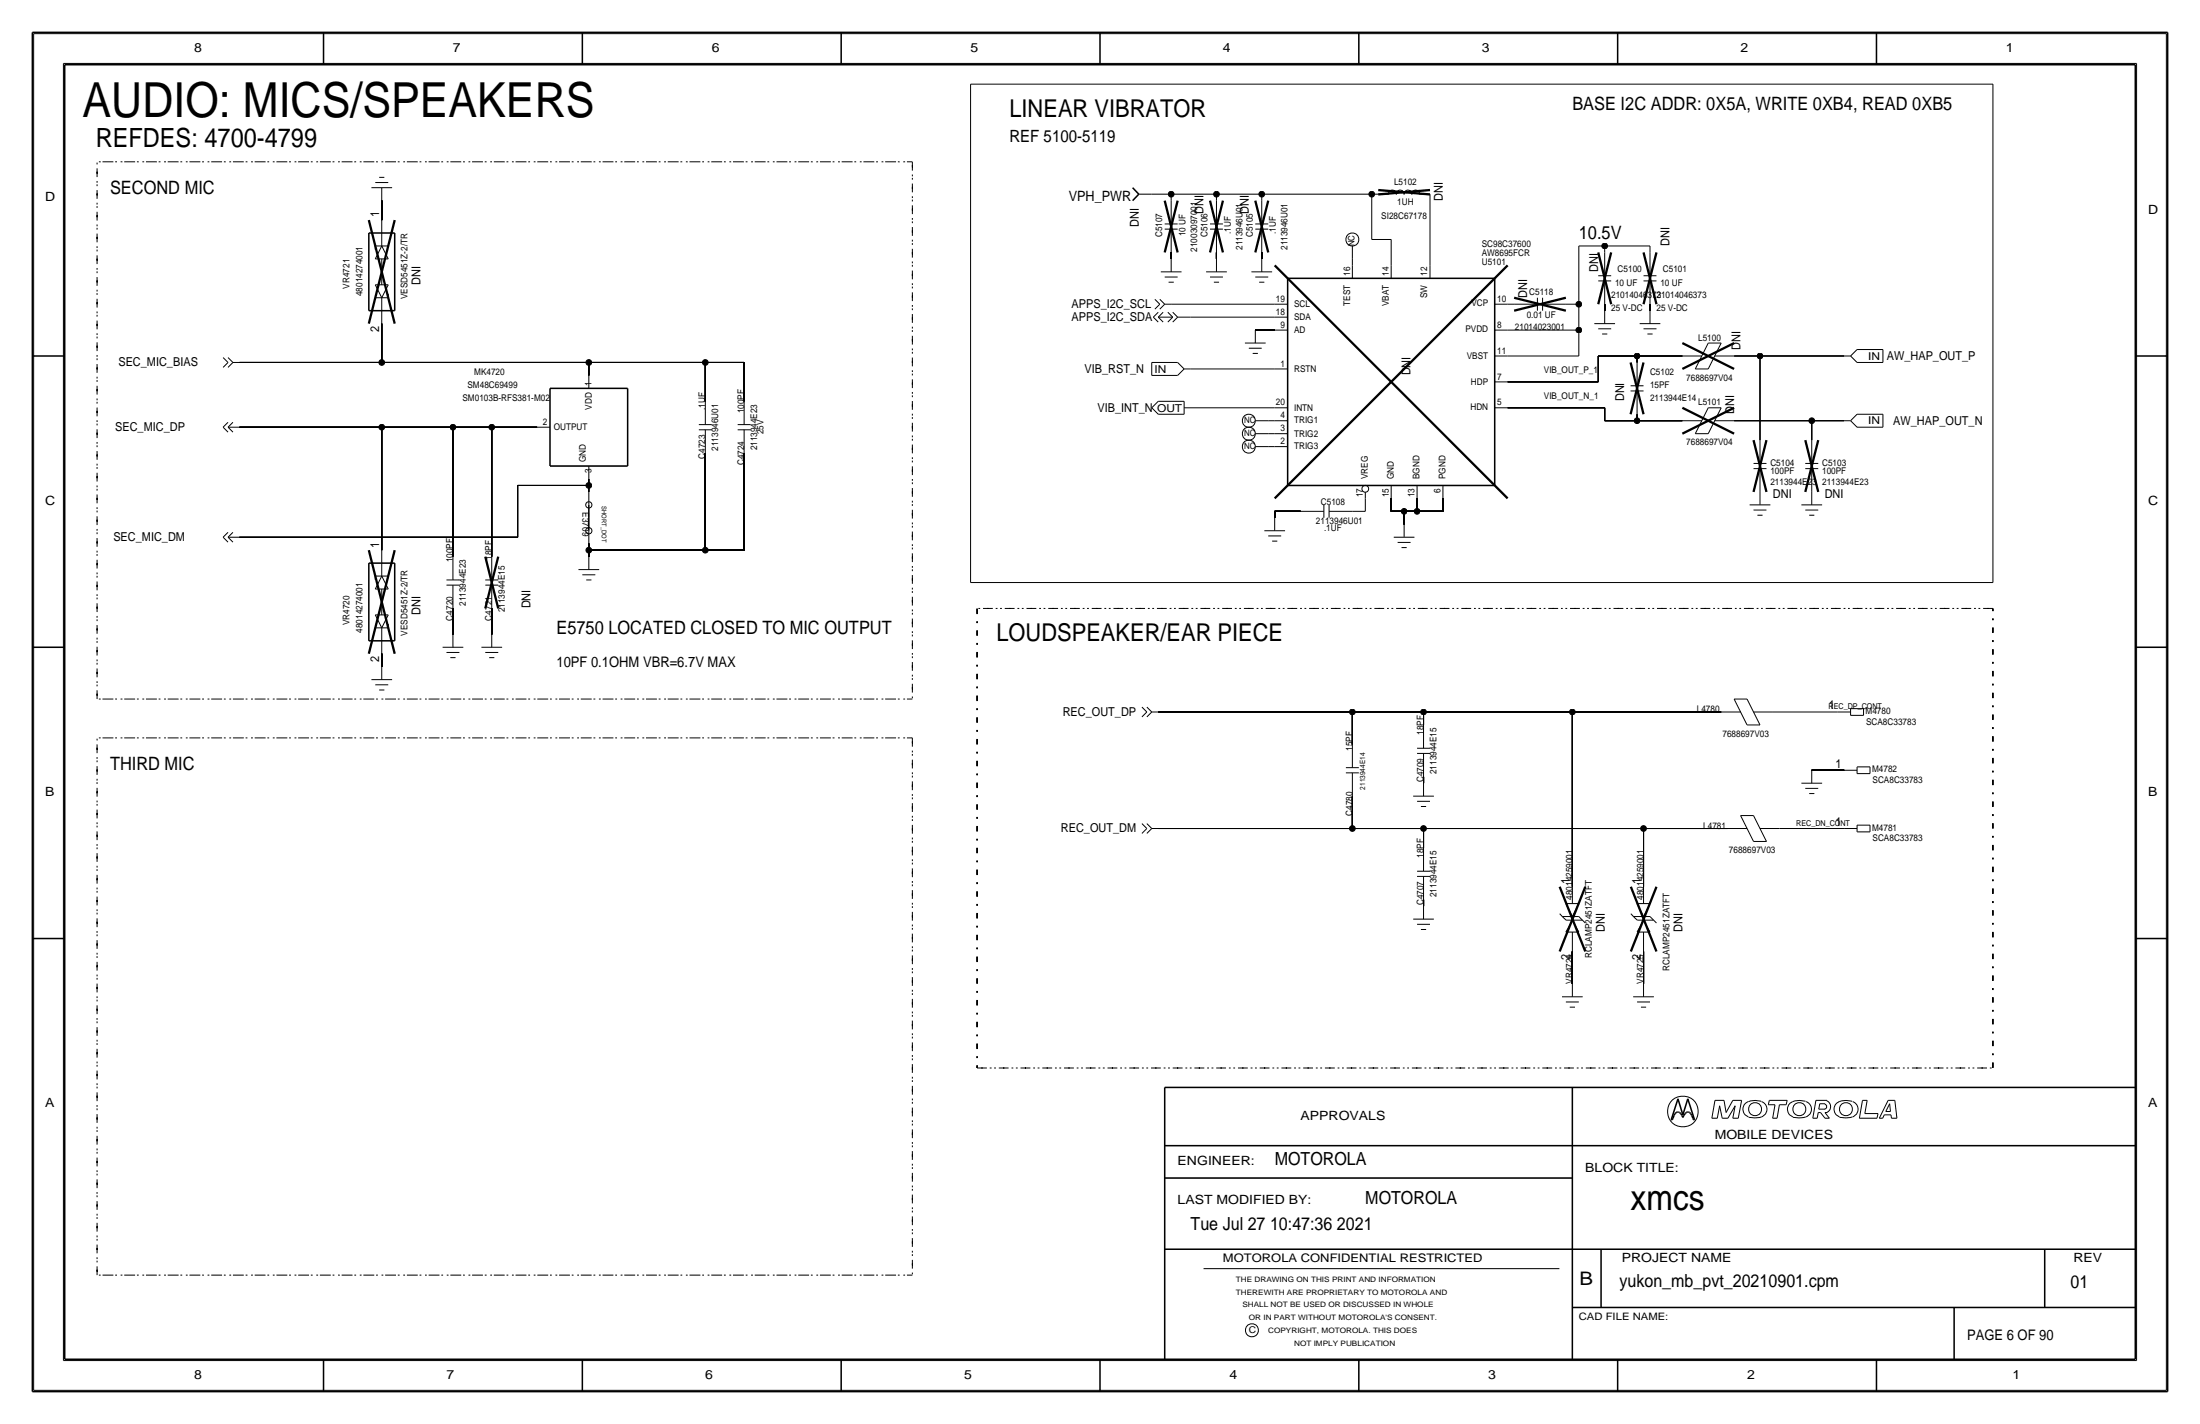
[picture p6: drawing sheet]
<svg xmlns="http://www.w3.org/2000/svg" width="432mm" height="279mm" viewBox="0 0 432 279" stroke-linecap="round" stroke-linejoin="round" font-family="sans-serif">
<!-- layer: Nets -->
<g fill="none" stroke="#000" stroke-width=".2">
<path d="M190.5 16.5v97.8zM190.5 16.5h200.7zM391.2 16.5v97.8zM74.9 39.4v3.8zM226.1 38.1h3.8zM229.9 38.1v1.3zM229.9 38.1h8.9zM238.8 38.1v1.3zM238.8 38.1h8.8zM247.6 38.1v1.3zM247.6 38.1h21.6zM269.2 38.1v8.9z"/>
<path d="M269.2 38.1h1.3zM280.7 38.1v14zM229.9 49.5v1.3zM229.9 59.7h20.3zM238.8 49.5v1.3zM247.6 49.5v1.3zM265.4 50.8v1.3zM269.2 47h3.8zM273 47v5.1zM295.9 59.7h1.3zM307.3 59.7h2.6zM309.9 59.7v5.1z"/>
<path d="M309.9 48.3v11.4zM309.9 48.3h5.1zM315 59.7v1.3zM315 48.3v1.2zM315 48.3h8.8zM323.8 59.7v1.3zM323.8 48.3v1.2zM47 71.1h27.9zM74.9 63.5v7.6zM74.9 71.1h40.7zM115.6 71.1v2.6zM115.6 71.1h22.8z"/>
<path d="M138.4 71.1v7.6zM138.4 71.1h7.6zM146 71.1v7.6zM233.7 72.4h16.5zM233.7 62.2h16.5zM246.4 64.8h3.8zM295.9 69.8h14zM295.9 64.8h14zM295.9 74.9h17.8zM309.9 64.8v5zM313.7 69.9v5zM313.7 69.8h7.6z"/>
<path d="M321.3 69.8v1.3zM321.3 69.8h8.9zM340.4 69.8h5zM345.4 69.8h16.5zM345.4 69.8v16.6zM47 83.8h27.9zM74.9 83.8v24.1zM74.9 83.8h14zM88.9 83.8v25.4zM88.9 83.8h7.6zM96.5 83.8h8.9zM96.5 83.8v25.4z"/>
<path d="M101.6 95.2v10.2zM101.6 95.2h14zM115.6 95.2v1.3zM115.6 94v1.3zM138.4 88.9v19.1zM146 88.9v19zM234.9 80h15.3zM248.9 87.6h1.3zM248.9 85.1h1.3zM248.9 82.5h1.3zM268 97.8v2.5zM273 97.8v2.5z"/>
<path d="M278.1 97.8v2.5zM283.2 97.8v2.5zM295.9 80h19.1zM315 80v2.5zM315 82.5h6.3zM321.3 81.3v1.3zM321.3 82.5h8.9zM340.4 82.5h15.2zM355.6 82.5v3.9zM355.6 82.5h6.3zM47 105.4h54.6zM88.9 119.4v5.1z"/>
<path d="M96.5 119.4v5.1zM115.6 107.9h22.8zM115.6 108v1.2zM115.6 106.7v1.2zM138.4 107.9h7.6zM190.5 114.3h200.7zM250.2 100.3h5.1zM250.2 100.3v1.3zM265.4 100.3h2.6zM273 100.3h2.6zM275.6 100.3v2.6zM275.6 100.3h2.5z"/>
<path d="M278.1 100.3h5.1zM74.9 128.3v2.5zM227.3 139.7h38.1zM265.4 139.7h14zM265.4 139.7v6.3zM279.4 139.7v2.5zM279.4 139.7h29.2zM308.6 139.7v34.3zM308.6 139.7h29.2zM348 139.7h12.7zM265.4 156.2v6.4zM279.4 152.4v1.3z"/>
<path d="M355.6 151.1h6.3zM227.3 162.6h38.1zM265.4 162.6h14zM279.4 176.5v1.3zM279.4 162.6v3.8zM279.4 162.6h43.2zM322.6 162.6v11.4zM322.6 162.6h16.5zM349.2 162.6h12.7zM308.6 186.7v6.3zM322.6 186.7v6.3z"/>
</g>
<path d="M19 31.8v105.4zM19.1 31.8h160zM179.1 31.8v105.4zM191.8 119.4v90.1zM191.8 119.4h199.4zM391.2 119.4v90.1zM19.1 137.2h160zM19 144.8v105.4zM19.1 144.8h160zM179.1 144.8v105.4zM191.8 209.5h199.4zM19.1 250.2h160z" fill="none" stroke="#000" stroke-width=".2" stroke-dasharray="1.1 1.4 .4 1.4" stroke-linecap="butt"/>
<g fill="#000" stroke="#000" stroke-width=".2">
<circle cx="229.9" cy="38.1" r=".56"/>
<circle cx="238.8" cy="38.1" r=".56"/>
<circle cx="247.7" cy="38.1" r=".56"/>
<circle cx="269.2" cy="38.1" r=".56"/>
<circle cx="309.9" cy="59.7" r=".56"/>
<circle cx="315" cy="48.3" r=".56"/>
<circle cx="74.9" cy="71.1" r=".56"/>
<circle cx="115.6" cy="71.1" r=".56"/>
<circle cx="138.4" cy="71.1" r=".56"/>
<circle cx="309.9" cy="64.8" r=".56"/>
<circle cx="321.3" cy="69.8" r=".56"/>
<circle cx="345.4" cy="69.8" r=".56"/>
<circle cx="74.9" cy="83.8" r=".56"/>
<circle cx="88.9" cy="83.8" r=".56"/>
<circle cx="96.5" cy="83.8" r=".56"/>
<circle cx="115.6" cy="95.2" r=".56"/>
<circle cx="321.3" cy="82.5" r=".56"/>
<circle cx="355.6" cy="82.5" r=".56"/>
<circle cx="115.6" cy="107.9" r=".56"/>
<circle cx="138.4" cy="107.9" r=".56"/>
<circle cx="275.6" cy="100.3" r=".56"/>
<circle cx="278.1" cy="100.3" r=".56"/>
<circle cx="265.4" cy="139.7" r=".56"/>
<circle cx="279.4" cy="139.7" r=".56"/>
<circle cx="308.6" cy="139.7" r=".56"/>
<circle cx="265.4" cy="162.6" r=".56"/>
<circle cx="279.4" cy="162.6" r=".56"/>
<circle cx="322.6" cy="162.6" r=".56"/>
</g>
<!-- layer: Components -->
<g fill="none" stroke="#000" stroke-width=".2">
<path d="M72.9 36.8h4.1zM73.7 35.8h2.5zM74.4 34.8h1zM74.9 36.8v2.6zM223.5 38.1h2.6zM229.9 39.4v4.5zM238.8 39.4v4.5zM247.6 39.4v4.5zM270.5 38.1h2zM272.5 38.2a.75 .75 0 0 1 .8-.9 .75 .75 0 0 1 .7 .9M274.1 38.2a.75 .75 0 0 1 .7-.9 .75 .75 0 0 1 .7 .9M275.6 38.2a.75 .75 0 0 1 .7-.9 .75 .75 0 0 1 .8 .9"/>
<path d="M277.1 38.2a.75 .75 0 0 1 .8-.9 .75 .75 0 0 1 .7 .9M278.6 38.1h2.1zM73.7 48.3h2.5zM73.7 55.9h2.5zM73.7 58.4h2.5zM73.7 50.8h2.5zM73.7 48.3v.7zM73.7 55.9l1.2 2.5zM74.9 58.4v5.1zM74.9 43.2v5.1zM74.9 50.8v5.1zM74.9 48.3l-1.2 2.5z"/>
<path d="M74.9 48.3l1.3 2.5zM76.2 55.9l-1.3 2.5zM76.2 57.7v.7zM226.7 58.7l.9 1zM227.6 59.7l-.9 1zM227.6 58.7l1 1zM227.8 53.3h4.1zM228.6 59.7l-1 1zM228.6 59.7h1.3zM228.6 45h2.5zM228.6 54.4h2.5zM228.6 43.9h2.5z"/>
<path d="M229.4 55.4h1zM229.9 50.8v2.5zM229.9 45v4.5zM236.7 53.3h4.1zM237.5 45h2.5zM237.5 54.4h2.5zM237.5 43.9h2.5zM238.3 55.4h1zM238.8 50.8v2.5zM238.8 45v4.5zM245.6 53.3h4.1zM246.4 43.9h2.5z"/>
<path d="M246.4 54.4h2.5zM246.4 45h2.5zM247.1 55.4h1.1zM247.6 45v4.5zM247.6 50.8v2.5zM250.2 59.7h2.5zM265.4 48.3v2.5zM265.4 52.1v2.5zM273 52.1v2.5zM280.7 52.1v2.5zM293.4 59.7h2.5zM297.2 59.7h4.6z"/>
<path d="M301.8 58.4v2.6zM302.8 59.7h4.5zM302.8 58.4v2.6zM313.7 55.1h2.5zM313.7 54.1h2.5zM315 55.1v4.6zM315 49.5v4.6zM322.6 54.1h2.5zM322.6 55.1h2.5zM323.8 55.1v4.6zM323.8 49.5v4.6zM43.8 70.2l1 .9z"/>
<path d="M44.8 71.1l-1 1zM44.8 70.2l.9 .9zM44.8 72.1l.9-1zM45.7 71.1h1.3zM115.6 73.7v2.5zM138.4 78.7v4.6zM146 78.7v4.6zM226.1 71.1h5zM226.1 71.1v2.6zM226.1 73.7h5zM226.4 62.2l.9-.9zM226.4 62.2l.9 1z"/>
<path d="M227.3 62.2l1 1zM227.3 78.7h5.1zM227.3 62.2h2.9zM227.3 62.2l1-.9zM227.3 78.7l-1.2 1.3zM229.2 61.3l1 .9zM229.2 63.2l1-1zM230.2 61.3l.9 .9zM231.1 62.2l-.9 1zM231.1 71.1l1.3 1.3zM231.1 62.2h2.6zM232.4 72.4l-1.3 1.3z"/>
<path d="M232.4 78.7v2.6zM232.4 72.4h1.3zM244.3 67.3h4.1zM245.1 68.3h2.5zM245.9 69.3h1zM246.4 64.8v2.5zM250.2 64.8h2.5zM250.2 62.2h2.5zM250.2 72.4h2.5zM293.4 69.8h2.5zM293.4 74.9h2.5zM293.4 64.8h2.5z"/>
<path d="M312.9 63.5h4.1zM313.7 64.5h2.5zM314.5 65.5h1zM315 61v2.5zM320 76.7h2.6zM320 75.7h2.6zM321.3 76.7v4.6zM321.3 71.1v4.6zM321.8 63.5h4.1zM322.6 64.5h2.5zM323.3 65.5h1.1zM323.8 61v2.5z"/>
<path d="M330.2 69.8h3.8zM332.7 72.4h2.6zM335.3 67.3l-2.6 5.1zM335.3 67.3h2.5zM336.5 69.8h3.9zM337.8 67.3l-2.5 5.1zM361.9 69.8h1.3zM363.2 69.8l1.3 1.3zM364.5 68.6l-1.3 1.3zM364.5 68.6h5.1zM364.5 71.1h5.1zM369.6 68.6v2.5z"/>
<path d="M43.8 83.8l1-.9zM43.8 83.8l1 1zM44.8 83.8h2.2zM44.8 83.8l.9-.9zM44.8 83.8l.9 1zM105.4 83.8h2.5zM115.6 96.5v2.6zM115.6 91.4v2.6zM137.2 84.3h2.5zM137.2 83.3h2.5zM138.4 84.3v4.6zM144.8 84.3h2.5z"/>
<path d="M144.8 83.3h2.5zM146 84.3v4.6zM226.1 80l1.2 1.3zM227.3 81.3h5.1zM232.4 80h2.5zM246.4 82.5h2.5zM246.4 85.1h2.5zM246.4 87.6h2.5zM250.2 80h2.5zM250.2 82.5h2.5zM250.2 87.6h2.5zM250.2 85.1h2.5z"/>
<path d="M259.8 99.1v2.5zM260.9 99.1v2.5zM268 96.6v1.2zM273 95.3v2.5zM278.1 95.3v2.5zM283.2 95.3v2.5zM293.4 80h2.5zM330.2 82.5h3.8zM332.7 85.1h2.6zM335.3 80l-2.6 5.1zM335.3 80h2.5zM336.5 82.5h3.9z"/>
<path d="M337.8 80l-2.5 5.1zM343.4 99.1h4.1zM344.2 91.9h2.5zM344.2 90.9h2.5zM345.4 96.5v2.6zM345.4 91.9v4.6zM345.4 86.4v4.5zM353.6 99.1h4zM354.3 90.9h2.6zM354.3 91.9h2.6zM355.6 91.9v4.6zM355.6 86.4v4.5z"/>
<path d="M355.6 96.5v2.6zM361.9 82.5h1.3zM363.2 82.5l1.3 1.3zM364.5 81.3l-1.3 1.3zM364.5 81.3h5.1zM364.5 83.8h5.1zM369.6 81.3v2.5zM43.8 105.4l1-1zM43.8 105.4l1 1zM44.8 105.4h2.2zM44.8 105.4l.9-1zM44.8 105.4l.9 1z"/>
<path d="M73.7 113h2.5zM73.7 115.6h2.5zM73.7 113v.8zM74.9 107.9v5.1zM74.9 115.6v5.1zM74.9 113l-1.2 2.6zM74.9 113l1.3 2.6zM87.6 114.8h2.6zM87.6 113.8h2.6zM88.9 114.8v4.6zM88.9 109.2v4.6zM95.2 114.8h2.6z"/>
<path d="M95.3 113.8h2.5zM96.5 114.8v4.6zM96.5 109.2v4.6zM113.5 111.8h4.1zM114.3 112.8h2.5zM115.1 113.8h1zM115.6 104.1v2.6zM115.6 109.2v2.6zM248.2 104.1h4zM248.9 105.2h2.6zM249.7 106.2h1zM250.2 101.6v2.5z"/>
<path d="M255.3 100.3h4.5zM260.9 100.3h4.5zM273.6 105.4h4zM274.3 106.4h2.6zM275.1 107.4h1zM275.6 102.9v2.5zM344.2 100.1h2.5zM344.9 101.1h1zM354.3 100.1h2.6zM355.1 101.1h1zM72.9 133.3h4.1zM73.7 120.7h2.5z"/>
<path d="M73.7 123.2h2.5zM73.7 134.4h2.5zM73.7 120.7l1.2 2.5zM74.4 135.4h1zM74.9 123.2v5.1zM74.9 130.8v2.5zM76.2 120.7l-1.3 2.5zM76.2 122.4v.8zM86.9 127h4zM87.6 128h2.6zM88.4 129h1zM88.9 124.5v2.5z"/>
<path d="M94.5 127h4.1zM95.3 128h2.5zM96 129h1zM96.5 124.5v2.5zM224.1 138.7l1 1zM225.1 139.7l-1 1zM225.1 138.7l1 1zM226.1 139.7l-1 1zM226.1 139.7h1.2zM337.8 139.7h3.8zM340.4 137.2l2.5 5zM340.4 137.2h2.5z"/>
<path d="M342.9 137.2l2.5 5zM344.2 139.7h3.8zM360.7 139.7h2.5zM363.2 139v1.4zM363.2 139h2.6zM365.8 139v1.4zM264.2 150.6h2.5zM264.2 151.6h2.5zM265.4 146v4.6zM265.4 151.6v4.6zM277.4 156.2h4zM278.1 146.8h2.6z"/>
<path d="M278.1 157.2h2.6zM278.1 147.8h2.6zM278.9 158.2h1zM279.4 147.8v4.6zM279.4 142.2v4.6zM279.4 153.7v2.5zM342.9 142.2h2.5zM353.6 153.7h4zM354.3 154.7h2.6zM355.1 155.7h1zM355.6 151.1v2.6zM361.9 151.1h2.6z"/>
<path d="M363.2 140.4h2.6zM364.5 150.5v1.3zM364.5 151.8h2.5zM364.5 150.5h2.5zM367 150.5v1.3zM224.1 161.6l1 1zM225.1 162.6l-1 .9zM225.1 161.6l1 1zM226.1 162.6l-1 .9zM226.1 162.6h1.2zM278.1 170.9h2.6zM278.1 172h2.6z"/>
<path d="M279.4 172v4.5zM279.4 166.4v4.5zM279.4 177.8v2.5zM306.1 179.3l.6 .6zM306.7 179.8h3.2zM306.7 179.9l.7 .6zM307.3 177.3l1.3 2.5zM307.3 177.3h2.6zM308.6 174v3.3zM309.9 177.3l-1.3 2.5zM309.9 179.8l1.2 1.3zM320.1 179.3l.6 .6z"/>
<path d="M320.6 179.8h3.2zM320.7 179.9l.7 .6zM321.3 177.3l1.3 2.5zM321.3 177.3h2.5zM322.6 174v3.3zM323.8 179.8l1.3 1.3zM323.9 177.3l-1.3 2.5zM339.1 162.6h3.8zM341.6 160l2.6 5.1zM341.6 160h2.6zM344.2 160l2.5 5.1zM344.2 165.1h2.5z"/>
<path d="M345.4 162.6h3.8zM361.9 162.6h2.6zM364.5 161.9v1.3zM364.5 163.2h2.5zM364.5 161.9h2.5zM367 161.9v1.3zM277.4 180.3h4zM278.1 181.4h2.6zM278.9 182.4h1zM306.6 195.6h4zM307.3 182.9h2.6zM307.3 196.6h2.6z"/>
<path d="M307.4 180.5h3.1zM308.1 197.6h1zM308.6 182.9v3.8zM308.6 180.6l-1.3 2.3zM308.6 193v2.6zM308.6 180.6l1.3 2.3zM320.5 195.6h4.1zM321.3 182.9h2.5zM321.3 196.6h2.5zM321.4 180.5h3.1zM322.1 197.6h1zM322.6 180.6l1.2 2.3z"/>
<path d="M322.6 182.9v3.8zM322.6 180.6l-1.3 2.3zM322.6 193v2.6z"/>
<circle cx="265.4" cy="47" r="1.28"/>
<circle cx="115.6" cy="99.1" r=".61"/>
<circle cx="245.1" cy="82.6" r="1.28"/>
<circle cx="245.1" cy="85.1" r="1.28"/>
<circle cx="245.1" cy="87.6" r="1.28"/>
<circle cx="268" cy="95.9" r=".67"/>
<circle cx="115.6" cy="104.1" r=".61"/>
</g>
<g fill="none" stroke="#000" stroke-width=".45">
<path d="M228.6 39.4l2.5 10.1zM231.1 39.4l-2.5 10.1zM237.5 39.4l2.5 10.1zM240 39.4l-2.5 10.1zM246.4 39.4l2.5 10.1zM248.9 39.4l-2.5 10.1zM270.5 38.2l10.2-.9zM270.5 37.3l10.2 .9zM72.4 43.2l5.1 20.3zM77.5 43.2l-5.1 20.3zM250.2 52.1l45.7 45.7zM297.2 58.4l10.1 2.6z"/>
<path d="M313.7 49.5l2.5 10.2zM316.2 49.5l-2.5 10.2zM322.6 49.5l2.5 10.2zM325.1 49.5l-2.5 10.2zM297.2 61l10.1-2.6zM320 71.1l2.6 10.2zM322.6 71.1l-2.6 10.2zM330.2 72.4l10.2-5.1zM330.2 67.3l10.2 5.1zM250.2 97.8l45.7-45.7zM330.2 85.1l10.2-5.1zM330.2 80l10.2 5.1z"/>
<path d="M344.2 86.4l2.5 10.1zM346.7 86.4l-2.5 10.1zM354.3 86.4l2.6 10.1zM356.9 86.4l-2.6 10.1zM72.4 107.9l5.1 20.4zM77.5 108l-5.1 20.3zM95.2 109.2l2.6 10.2zM97.8 109.2l-2.6 10.2zM306.1 174l5.1 12.7zM311.2 174l-5.1 12.7zM320.1 174l5 12.7zM325.1 174l-5 12.7z"/>
</g>
<g fill="none" stroke="#000" stroke-width=".3">
<path d="M222.3 36.8l1.2 1.3zM223.5 38.1l-1.2 1.3zM72.4 45.7v15.3zM72.4 45.7h5.1zM77.5 45.7v15.3zM252.7 54.6v40.6zM252.7 54.6h40.7zM293.4 54.6v40.6zM72.4 61h5.1zM107.9 76.2v15.2zM108 76.2h15.2zM123.2 76.2v15.2z"/>
<path d="M107.9 91.4h15.3zM115.6 99.1v5zM252.7 95.2h40.7zM72.4 110.5v15.2zM72.4 110.5h5.1zM77.5 110.5v15.2zM72.4 125.7h5.1z"/>
</g>
<!-- layer: Page Border and Title Block -->
<g fill="none" stroke="#000" stroke-width=".3">
<path d="M6.3 6.4v266.7zM6.4 6.4h419zM12.7 12.7h406.4zM12.7 12.7v254zM63.5 6.4v6.3zM114.3 6.4v6.3zM165.1 6.4v6.3zM215.9 6.3v6.4zM266.7 6.4v6.3zM317.5 6.4v6.3zM368.3 6.4v6.3zM419.1 12.7v254z"/>
<path d="M425.4 6.4v266.7zM6.3 69.8h6.4zM419.1 69.8h6.3zM6.3 127h6.4zM419.1 127h6.3zM6.3 184.1h6.4zM419.1 184.1h6.3zM228.6 213.4v53.3zM228.6 213.4h190.5zM308.6 213.4v53.3zM328 219.7h.2zM328.4 219.4l-.2 .3z"/>
<path d="M328.6 218.8l-.2 .6zM328.8 218.5l-.2 .3zM329 218.3l.2-.1zM329 218.3l-.2 .2zM329.2 218.2h.2zM329.3 215.6l-1.3 4.1zM329.3 215.6l1 3.1zM329.4 218.2l.2 .1zM329.6 218.3l.3 .2zM329.9 218.5l.2 .3zM330.1 218.8l.2 .5zM330.5 218.8l-.2 .5z"/>
<path d="M330.8 218.5l-.3 .3zM331 218.3l-.2 .2zM331 218.3l.2-.1zM331.2 218.2h.2zM331.3 215.6l1.3 4.1zM331.3 215.6l-1 3.1zM331.4 218.2l.2 .1zM331.6 218.3l.2 .2zM331.8 218.5l.2 .3zM332 218.8l.3 .6zM332.3 219.4l.1 .3zM332.4 219.7h.2z"/>
<path d="M228.6 231.1h80zM228.6 224.8h190.5zM228.6 245.1h190.5zM308.6 256.5h110.5zM314.2 245.1v11.4zM383.5 256.5v10.2zM401.3 245.1v11.4zM6.4 273h419zM12.7 266.7h406.4zM63.5 266.7v6.4zM114.3 266.7v6.4zM165.1 266.7v6.4z"/>
<path d="M215.9 266.7v6.3zM266.7 266.7v6.4zM317.5 266.7v6.4zM368.3 266.7v6.4z"/>
</g>
<g fill="none" stroke="#000" stroke-width=".2">
<path d="M6.6 6.6h418.6zM6.6 6.6v266.2zM12.4 12.4v254.6zM12.4 12.4h407zM419.4 12.4v254.6zM425.2 6.6v266.2zM336 219.4h1.1zM336.6 215.9h1.8zM336.6 215.9l-.6 3.5zM337.5 217l-.4 2.4zM337.5 217l.5 2.4zM338 219.4h1.1z"/>
<path d="M338.4 215.9l.4 2.4zM340.1 219.4h1.1zM340.1 215.9h1.7zM340.1 215.9l-1.3 2.4zM340.6 217l-1.5 2.4zM340.6 217l-.5 2.4zM341.8 215.9l-.6 3.5zM343.1 216.2a1.6 1.6 0 0 0-1 1.5 1.6 1.6 0 0 0 1.1 1.5M345.7 216.1h-.2a4 4 0 0 0-2.3 .1M345.7 216.2a1.59 1.59 0 0 1 1.1 1.5 1.59 1.59 0 0 1-1.1 1.5l-1.4 .1-1.1-.1M347.1 216.8h1.3zM347.3 215.9l-.2 .9z"/>
<path d="M347.3 215.9h3.5zM347.9 219.4h.9zM348.4 216.8l-.5 2.6zM349.2 216.8l-.4 2.6zM349.2 216.8h1.4zM350.8 215.9l-.2 .9zM354.4 216.1a3.1 3.1 0 0 0-3.3 .7 1.62 1.62 0 0 0 .8 2.4M354.4 219.2l-1.4 .1-1.1-.1M354.5 216.2a1.59 1.59 0 0 1 1 1.5 1.59 1.59 0 0 1-1 1.5M355.8 219.4h.9zM356.4 215.9h2.2zM356.4 215.9l-.6 3.5z"/>
<path d="M356.9 218.3l-.2 1.1zM356.9 218.3h.4zM357 217.6h1.2zM357.2 216.6l-.2 1zM357.2 216.6h1zM357.3 218.3l.9 1.1zM358.1 216.7a.5 .5 0 0 1 .4 .4 .5 .5 0 0 1-.4 .5M358.2 218.3l.9 1.1zM358.2 218.3h.4zM358.2 219.4h.9zM358.5 216a1.24 1.24 0 0 1 .8 1.1 1.24 1.24 0 0 1-.8 1.2M363.5 216.1a3.1 3.1 0 0 0-3.3 .7 1.62 1.62 0 0 0 .8 2.4"/>
<path d="M363.6 219.2l-1.4 .1-1.2-.1M363.6 216.2a1.59 1.59 0 0 1 1.1 1.5 1.59 1.59 0 0 1-1.1 1.5M364.9 219.4h3.5zM365.6 215.9l-.7 3.5zM365.6 215.9h.9zM366 218.5h2.6zM366.5 215.9l-.5 2.6zM368.6 218.5l-.2 .9zM368.9 219.4h.6zM369.8 218.7h1.3zM369.8 218.7l-.3 .7zM370.1 218.1h.9z"/>
<path d="M370.6 215.9l-1.7 3.5zM370.6 215.9h1.3zM370.9 216.6l-.8 1.5zM370.9 216.6l.1 1.5zM371.1 218.7l.1 .7zM371.2 219.4h1.1zM371.9 215.9l.4 3.5zM236.2 248.9h69.9zM6.6 272.8h418.6zM12.4 267h407z"/>
<circle cx="330.3" cy="218.1" r="3"/>
<circle cx="344.5" cy="217.6" r="1.28"/>
<circle cx="353.2" cy="217.6" r="1.28"/>
<circle cx="362.3" cy="217.6" r="1.28"/>
<circle cx="245.7" cy="261" r="1.28"/>
</g>
<text font-size="9.5" x="16.2" y="22.9">AUDIO: MICS/SPEAKERS</text>
<text font-size="7" x="320" y="237.5">xmcs</text>
<text font-size="5.2" x="18.8" y="28.8">REFDES: 4700-4799</text>
<g font-size="4.8">
<text x="198.1" y="22.9">LINEAR VIBRATOR</text>
<text x="195.6" y="125.7">LOUDSPEAKER/EAR PIECE</text>
</g>
<text font-size="3.7" x="310" y="252.1">B</text>
<g font-size="3.6">
<text x="308.6" y="21.6">BASE I2C ADDR: 0X5A, WRITE 0XB4, READ 0XB5</text>
<text x="21.6" y="38.1">SECOND MIC</text>
<text x="309.9" y="47">10.5V</text>
<text x="109.2" y="124.5">E5750 LOCATED CLOSED TO MIC OUTPUT</text>
<text x="21.6" y="151.1">THIRD MIC</text>
</g>
<g font-size="3.5">
<text x="250.2" y="228.6">MOTOROLA</text>
<text x="268" y="236.2">MOTOROLA</text>
<text x="233.7" y="241.3">Tue Jul 27 10:47:36 2021</text>
<text x="317.9" y="252.6">yukon_mb_pvt_20210901.cpm</text>
<text x="406.4" y="252.7">01</text>
</g>
<text font-size="3.3" x="198.1" y="27.9">REF 5100-5119</text>
<g font-size="2.9">
<text x="109.2" y="130.8">10PF 0.1OHM VBR=6.7V MAX</text>
<text x="386.1" y="262.9">PAGE 6 OF 90</text>
</g>
<text font-size="2.8" x="209.8" y="39.4">VPH_PWR</text>
<g font-size="2.5">
<text x="38.1" y="10.2">8</text>
<text x="88.9" y="10.2">7</text>
<text x="139.7" y="10.2">6</text>
<text x="190.5" y="10.2">5</text>
<text x="240" y="10.2">4</text>
<text x="290.8" y="10.2">3</text>
<text x="341.6" y="10.2">2</text>
<text x="393.7" y="10.2">1</text>
<text x="8.9" y="39.4">D</text>
<text x="421.6" y="41.9">D</text>
<text x="8.9" y="99.1">C</text>
<text x="421.6" y="99.1">C</text>
<text x="8.9" y="156.2">B</text>
<text x="421.6" y="156.2">B</text>
<text x="8.9" y="217.2">A</text>
<text x="255.3" y="219.7">APPROVALS</text>
<text x="421.6" y="217.2">A</text>
<text x="336.5" y="223.5">MOBILE DEVICES</text>
<text x="231.1" y="228.6">ENGINEER:</text>
<text x="311.1" y="229.9">BLOCK TITLE:</text>
<text x="231.1" y="236.2">LAST MODIFIED BY:</text>
<text x="318.3" y="247.5">PROJECT NAME</text>
<text x="407" y="247.6">REV</text>
<text x="38.1" y="270.5">8</text>
<text x="87.6" y="270.5">7</text>
<text x="138.4" y="270.5">6</text>
<text x="189.2" y="270.5">5</text>
<text x="241.3" y="270.5">4</text>
<text x="292.1" y="270.5">3</text>
<text x="342.9" y="270.5">2</text>
<text x="395" y="270.5">1</text>
</g>
<g font-size="2.4">
<text x="236.2" y="41.9" transform="rotate(-90 236.2 41.9)">DNI</text>
<text x="245.1" y="41.9" transform="rotate(-90 245.1 41.9)">DNI</text>
<text x="283.2" y="39.4" transform="rotate(-90 283.2 39.4)">DNI</text>
<text x="74.4" y="42.7" transform="rotate(-90 74.4 42.7)">1</text>
<text x="223.5" y="44.4" transform="rotate(-90 223.5 44.4)">DNI</text>
<text x="313.7" y="53.3" transform="rotate(-90 313.7 53.3)">DNI</text>
<text x="327.7" y="48.3" transform="rotate(-90 327.7 48.3)">DNI</text>
<text x="82.5" y="55.9" transform="rotate(-90 82.5 55.9)">DNI</text>
<text x="299.7" y="58.4" transform="rotate(-90 299.7 58.4)">DNI</text>
<text x="74.4" y="65.2" transform="rotate(-90 74.4 65.2)">2</text>
<text x="210.3" y="60.5">APPS_I2C_SCL</text>
<text x="210.3" y="63">APPS_I2C_SDA</text>
<text x="23.2" y="71.9">SEC_MIC_BIAS</text>
<text x="341.6" y="68.6" transform="rotate(-90 341.6 68.6)">DNI</text>
<text x="370.3" y="70.6">AW_HAP_OUT_P</text>
<text x="212.9" y="73.2">VIB_RST_N</text>
<text x="276.9" y="73.7" transform="rotate(-90 276.9 73.7)">DNI</text>
<text x="215.4" y="80.8">VIB_INT_N</text>
<text x="318.8" y="78.7" transform="rotate(-90 318.8 78.7)">DNI</text>
<text x="340.4" y="81.3" transform="rotate(-90 340.4 81.3)">DNI</text>
<text x="371.6" y="83.3">AW_HAP_OUT_N</text>
<text x="22.6" y="84.6">SEC_MIC_DP</text>
<text x="348" y="97.8">DNI</text>
<text x="358.1" y="97.8">DNI</text>
<text x="22.2" y="106.2">SEC_MIC_DM</text>
<text x="74.4" y="107.4" transform="rotate(-90 74.4 107.4)">1</text>
<text x="104.1" y="119.4" transform="rotate(-90 104.1 119.4)">DNI</text>
<text x="82.5" y="120.7" transform="rotate(-90 82.5 120.7)">DNI</text>
<text x="74.4" y="130" transform="rotate(-90 74.4 130)">2</text>
<text x="208.6" y="140.5">REC_OUT_DP</text>
<text x="359" y="139.2">1</text>
<text x="360.2" y="150.6">1</text>
<text x="208.2" y="163.3">REC_OUT_DM</text>
<text x="360.2" y="162.1">1</text>
<text x="308.1" y="173.5" transform="rotate(-90 308.1 173.5)">1</text>
<text x="322.1" y="173.5" transform="rotate(-90 322.1 173.5)">1</text>
<text x="315" y="182.9" transform="rotate(-90 315 182.9)">DNI</text>
<text x="330.2" y="182.9" transform="rotate(-90 330.2 182.9)">DNI</text>
<text x="308.1" y="188.4" transform="rotate(-90 308.1 188.4)">2</text>
<text x="322.1" y="188.4" transform="rotate(-90 322.1 188.4)">2</text>
</g>
<text font-size="2.3" x="240" y="247.6">MOTOROLA CONFIDENTIAL RESTRICTED</text>
<g font-size="2.1">
<text x="366.7" y="70.6">IN</text>
<text x="226.6" y="73.1">IN</text>
<text x="227.1" y="80.8">OUT</text>
<text x="366.7" y="83.3">IN</text>
</g>
<text font-size="2" x="309.9" y="259.1">CAD FILE NAME:</text>
<g font-size="1.8">
<text x="273.6" y="36.4">L5102</text>
<text x="274.2" y="40.1">1UH</text>
<text x="228.1" y="46.6" transform="rotate(-90 228.1 46.6)">C5107</text>
<text x="232.7" y="46.4" transform="rotate(-90 232.7 46.4)">10 UF</text>
<text x="237" y="46.6" transform="rotate(-90 237 46.6)">C5106</text>
<text x="241.6" y="45.9" transform="rotate(-90 241.6 45.9)">.1UF</text>
<text x="245.9" y="46.6" transform="rotate(-90 245.9 46.6)">C5105</text>
<text x="250.4" y="45.9" transform="rotate(-90 250.4 45.9)">.1UF</text>
<text x="271.1" y="42.9">SI28C67178</text>
<text x="234.9" y="49.4" transform="rotate(-90 234.9 49.4)">21003097001</text>
<text x="243.8" y="49.1" transform="rotate(-90 243.8 49.1)">2113946U01</text>
<text x="252.7" y="49.1" transform="rotate(-90 252.7 49.1)">2113946U01</text>
<text x="290.8" y="48.4">SC98C37600</text>
<text x="290.8" y="50.2">AW8695FCR</text>
<text x="290.8" y="52.1">U5101</text>
<text x="317.5" y="53.3">C5100</text>
<text x="326.4" y="53.3">C5101</text>
<text x="68.6" y="56.6" transform="rotate(-90 68.6 56.6)">VR4721</text>
<text x="71.1" y="58.1" transform="rotate(-90 71.1 58.1)">48014274001</text>
<text x="80" y="58.7" transform="rotate(-90 80 58.7)">VESD5451Z-2/TR</text>
<text x="250.4" y="59.2">19</text>
<text x="265" y="60" transform="rotate(-90 265 60)">TEST</text>
<text x="265" y="54.1" transform="rotate(-90 265 54.1)">16</text>
<text x="272.6" y="54.1" transform="rotate(-90 272.6 54.1)">14</text>
<text x="280.1" y="58.5" transform="rotate(-90 280.1 58.5)">SW</text>
<text x="280.1" y="54.1" transform="rotate(-90 280.1 54.1)">12</text>
<text x="293.9" y="59.2">10</text>
<text x="300.1" y="57.9">C5118</text>
<text x="316.2" y="58.4">21014046373</text>
<text x="317" y="56.1">10 UF</text>
<text x="325.1" y="58.4">21014046373</text>
<text x="325.9" y="56.1">10 UF</text>
<text x="250.4" y="61.8">18</text>
<text x="251.3" y="64.3">9</text>
<text x="254" y="65.3">AD</text>
<text x="254" y="62.8">SDA</text>
<text x="254" y="60.2">SCL</text>
<text x="272.6" y="60.1" transform="rotate(-90 272.6 60.1)">VBAT</text>
<text x="287.6" y="65.2">PVDD</text>
<text x="288.8" y="60.1">VCP</text>
<text x="293.9" y="64.3">8</text>
<text x="297.3" y="64.8">21014023001</text>
<text x="299.7" y="62.5">0.01 UF</text>
<text x="316.2" y="61">25 V-DC</text>
<text x="325.1" y="61">25 V-DC</text>
<text x="251.3" y="72">1</text>
<text x="287.9" y="70.4">VBST</text>
<text x="293.9" y="69.4">11</text>
<text x="333.3" y="66.9">L5100</text>
<text x="91.8" y="76.2">SM48C69499</text>
<text x="93.1" y="73.7">MK4720</text>
<text x="116.1" y="75.7" transform="rotate(-90 116.1 75.7)">1</text>
<text x="254" y="72.9">RSTN</text>
<text x="288.7" y="75.5">HDP</text>
<text x="293.9" y="74.5">7</text>
<text x="303" y="73.2">VIB_OUT_P_1</text>
<text x="323.8" y="76.2">15PF</text>
<text x="323.9" y="73.7">C5102</text>
<text x="331" y="74.7">7688697V04</text>
<text x="90.8" y="78.7">SM0103B-RFS381-M02</text>
<text x="106.5" y="83.3">2</text>
<text x="116.2" y="80.4" transform="rotate(-90 116.2 80.4)">VDD</text>
<text x="138.4" y="80.5" transform="rotate(-90 138.4 80.5)">.1UF</text>
<text x="146" y="81.1" transform="rotate(-90 146 81.1)">100PF</text>
<text x="250.4" y="79.5">20</text>
<text x="251.3" y="82">4</text>
<text x="254" y="83.1">TRIG1</text>
<text x="254" y="80.6">INTN</text>
<text x="288.6" y="80.5">HDN</text>
<text x="293.9" y="79.6">5</text>
<text x="303" y="78.2">VIB_OUT_N_1</text>
<text x="323.8" y="78.7">2113944E14</text>
<text x="333.3" y="79.6">L5101</text>
<text x="108.7" y="84.4">OUTPUT</text>
<text x="141" y="88.4" transform="rotate(-90 141 88.4)">2113946U01</text>
<text x="148.6" y="88.4" transform="rotate(-90 148.6 88.4)">2113944E23</text>
<text x="149.9" y="85.3" transform="rotate(-90 149.9 85.3)">25V</text>
<text x="251.3" y="87.1">2</text>
<text x="251.3" y="84.6">3</text>
<text x="254" y="85.6">TRIG2</text>
<text x="254" y="88.1">TRIG3</text>
<text x="331" y="87.4">7688697V04</text>
<text x="115" y="90.7" transform="rotate(-90 115 90.7)">GND</text>
<text x="116.1" y="92.8" transform="rotate(-90 116.1 92.8)">3</text>
<text x="138.4" y="90" transform="rotate(-90 138.4 90)">C4723</text>
<text x="146.1" y="91.3" transform="rotate(-90 146.1 91.3)">C4724</text>
<text x="268.5" y="94" transform="rotate(-90 268.5 94)">VREG</text>
<text x="273.6" y="94" transform="rotate(-90 273.6 94)">GND</text>
<text x="278.6" y="94" transform="rotate(-90 278.6 94)">BGND</text>
<text x="283.7" y="94" transform="rotate(-90 283.7 94)">PGND</text>
<text x="347.5" y="95.2">2113944E23 2113944E23</text>
<text x="347.5" y="93">100PF</text>
<text x="347.5" y="91.4">C5104</text>
<text x="357.6" y="93">100PF</text>
<text x="357.6" y="91.4">C5103</text>
<text x="114.3" y="100.5" transform="rotate(90 114.3 100.5)">E3709</text>
<text x="259.2" y="99.1">C5108</text>
<text x="267.5" y="97.5" transform="rotate(-90 267.5 97.5)">17</text>
<text x="272.6" y="97.5" transform="rotate(-90 272.6 97.5)">15</text>
<text x="277.6" y="97.5" transform="rotate(-90 277.6 97.5)">13</text>
<text x="282.7" y="96.7" transform="rotate(-90 282.7 96.7)">6</text>
<text x="258.3" y="102.9">2113946U01</text>
<text x="259.9" y="104.1">.1UF</text>
<text x="88.9" y="110.3" transform="rotate(-90 88.9 110.3)">100PF</text>
<text x="96.5" y="109.9" transform="rotate(-90 96.5 109.9)">18PF</text>
<text x="91.4" y="118.9" transform="rotate(-90 91.4 118.9)">2113944E23</text>
<text x="68.6" y="122.7" transform="rotate(-90 68.6 122.7)">VR4720</text>
<text x="71.1" y="124.1" transform="rotate(-90 71.1 124.1)">48014274001</text>
<text x="80" y="124.7" transform="rotate(-90 80 124.7)">VESD5451Z-2/TR</text>
<text x="88.9" y="121.8" transform="rotate(-90 88.9 121.8)">C4720</text>
<text x="96.5" y="121.8" transform="rotate(-90 96.5 121.8)">C4721</text>
<text x="99.1" y="120.1" transform="rotate(-90 99.1 120.1)">2113944E15</text>
<text x="333" y="139.7">L4780</text>
<text x="366.2" y="140.1">M4780</text>
<text x="366.3" y="142.2">SCA8C33783</text>
<text x="265.4" y="147.3" transform="rotate(-90 265.4 147.3)">15PF</text>
<text x="279.4" y="144.2" transform="rotate(-90 279.4 144.2)">18PF</text>
<text x="338.1" y="144.5">7688697V03</text>
<text x="279.4" y="153.5" transform="rotate(-90 279.4 153.5)">C4709</text>
<text x="281.9" y="151.9" transform="rotate(-90 281.9 151.9)">2113944E15</text>
<text x="367.4" y="151.5">M4782</text>
<text x="367.5" y="153.7">SCA8C33783</text>
<text x="265.4" y="160" transform="rotate(-90 265.4 160)">C4780</text>
<text x="334.3" y="162.6">L4781</text>
<text x="339.4" y="167.4">7688697V03</text>
<text x="367.4" y="163">M4781</text>
<text x="367.5" y="165.1">SCA8C33783</text>
<text x="279.4" y="168.3" transform="rotate(-90 279.4 168.3)">18PF</text>
<text x="279.4" y="177.6" transform="rotate(-90 279.4 177.6)">C4707</text>
<text x="281.9" y="176" transform="rotate(-90 281.9 176)">2113944E15</text>
<text x="308.6" y="176.5" transform="rotate(-90 308.6 176.5)">48014259001</text>
<text x="322.6" y="176.5" transform="rotate(-90 322.6 176.5)">48014259001</text>
<text x="312.4" y="188" transform="rotate(-90 312.4 188)">RCLAMP2451ZATFT</text>
<text x="327.7" y="190.5" transform="rotate(-90 327.7 190.5)">RCLAMP2451ZATFT</text>
<text x="308.6" y="193" transform="rotate(-90 308.6 193)">VR4724</text>
<text x="322.6" y="193" transform="rotate(-90 322.6 193)">VR4725</text>
<text x="245.1" y="261.6">C</text>
</g>
<g font-size="1.7">
<text x="265.8" y="48.3" transform="rotate(-90 265.8 48.3)">NC</text>
<text x="244.2" y="83">NC</text>
<text x="244.2" y="85.5">NC</text>
<text x="244.2" y="88">NC</text>
</g>
<g font-size="1.6">
<text x="358.9" y="139.2">REC_DP_CONT</text>
<text x="352.6" y="162.1">REC_DN_CONT</text>
</g>
<g font-size="1.5">
<text x="242.6" y="251.5">THE DRAWING ON THIS PRINT AND INFORMATION</text>
<text x="242.6" y="254">THEREWITH ARE PROPRIETARY TO MOTOROLA AND</text>
<text x="243.8" y="256.5">SHALL NOT BE USED OR DISCUSSED IN WHOLE</text>
<text x="245.1" y="259.1">OR IN PART WITHOUT MOTOROLA'S CONSENT.</text>
<text x="248.9" y="261.6">COPYRIGHT, MOTOROLA. THIS DOES</text>
<text x="254" y="264.2">NOT IMPLY PUBLICATION</text>
</g>
<text font-size="1.4" x="268" y="154.9" transform="rotate(-90 268 154.9)">2113944E14</text>
<text font-size="1.3" x="118.1" y="99.4" transform="rotate(90 118.1 99.4)">SHORT_DOT</text>
</svg>
